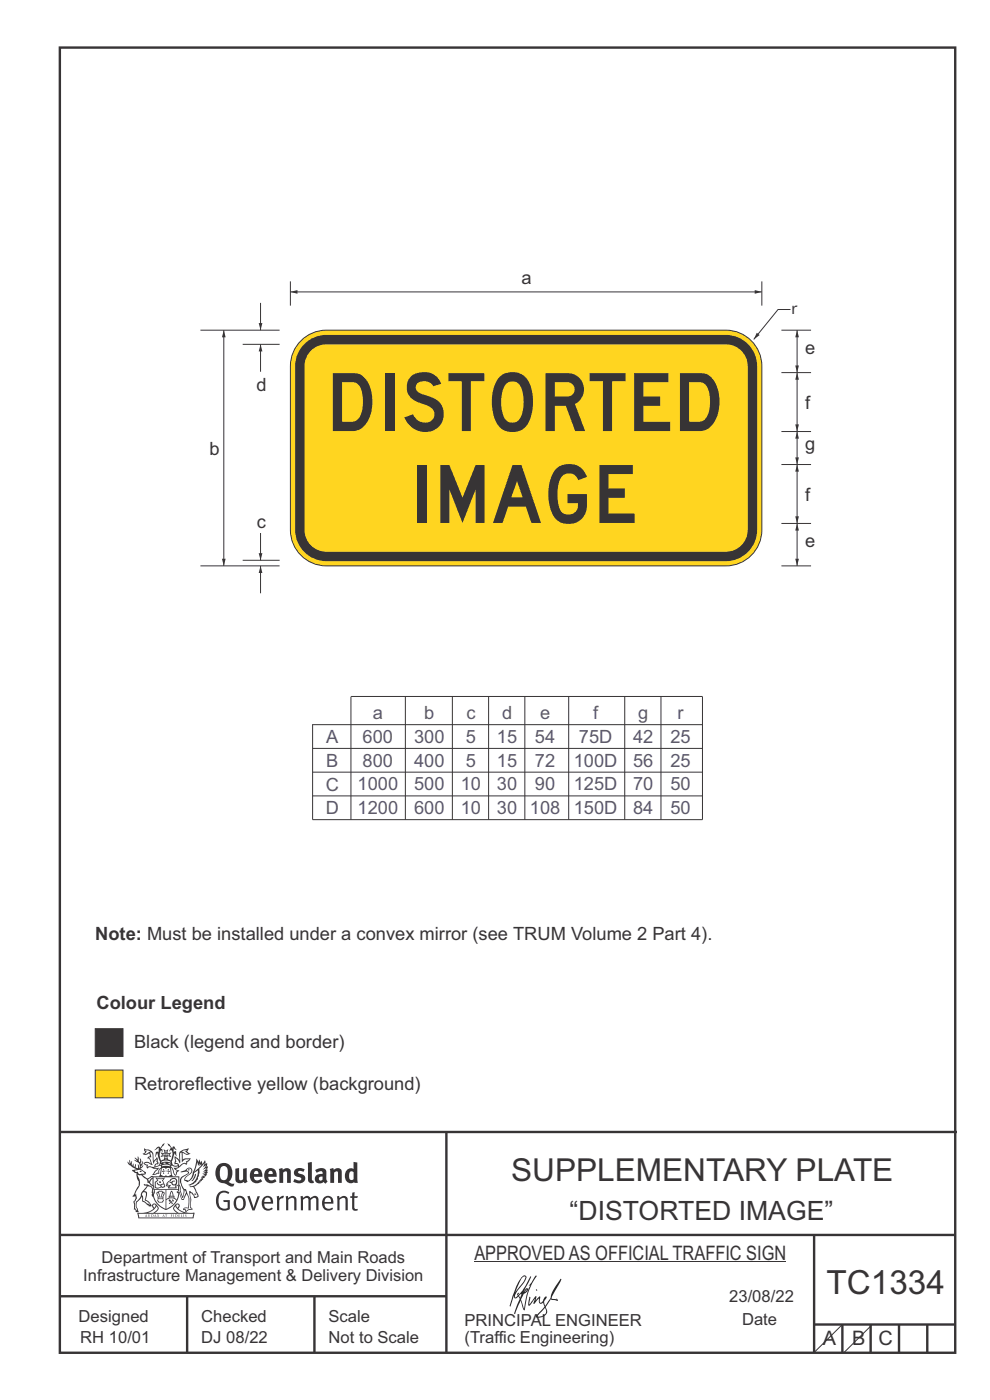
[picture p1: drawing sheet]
<svg xmlns="http://www.w3.org/2000/svg" width="210mm" height="297mm" viewBox="0 0 210 297" stroke-linecap="round" stroke-linejoin="round" font-family="sans-serif">
<g fill="none" stroke="#373435" stroke-width=".51">
<path d="M12.7 10.1h189.9v276.9h-189.9zM12.7 240.1h190.3M94.7 240.1v46.9M12.7 262h190M12.7 275h82M39.7 275v12M66.7 275v12M172.7 262v25M172.7 281h30M178.7 281v6M184.7 281v6M190.7 281v6"/>
<path d="M196.7 281v6"/>
</g>
<path d="M20.2 227h5.9v5.9h-5.9z" fill-rule="evenodd" fill="#ffd520" stroke="#373435" stroke-width=".21"/>
<path d="M20.2 218.2h5.9v5.9h-5.9z" fill-rule="evenodd" fill="#373435" stroke="#373435" stroke-width=".21"/>
<path d="M178.6 281.1l-5.9 5.8" fill="none" stroke="#373435" stroke-width=".21"/>
<g fill="#373435">
<path d="M47 247.5a2.55 2.55 0 0 0 0 2.7l.3 .1a.81 .81 0 0 0 1-.9v-.5a1.04 1.04 0 0 0-1.1-1.5zM46.3 247.2a1.82 1.82 0 0 1 2.1-.3 1.82 1.82 0 0 1 .9 1.9 2.29 2.29 0 0 1-.8 1.9l.7 .4h.5l-.2 .6a2.87 2.87 0 0 1-2-.7 2.12 2.12 0 0 1-1.7-3.1z" fill-rule="evenodd"/>
<path d="M49.9 247.9l.8-.1v2a.46 .46 0 0 0 .3 .6 .46 .46 0 0 0 .6-.3v-2.1l.7-.2v2.3l.2 .6-.5 .3-.3-.3a1.02 1.02 0 0 1-1.2 .3 1.02 1.02 0 0 1-.6-1.1z" fill-rule="evenodd"/>
<path d="M54 248.6l-.1 .5h.9a.49 .49 0 0 0-.2-.6 .49 .49 0 0 0-.6 .1zM53.4 248.2a1.34 1.34 0 0 1 1.6-.2 1.34 1.34 0 0 1 .6 1.5v.2h-1.7a.77 .77 0 0 0 .5 .7 .77 .77 0 0 0 .9-.3l.3 .5a1.59 1.59 0 0 1-2 .1 1.59 1.59 0 0 1-.5-2z" fill-rule="evenodd"/>
<path d="M57 248.6l-.1 .5h1a.49 .49 0 0 0-.2-.6 .49 .49 0 0 0-.7 .1zM56.4 248.2a1.34 1.34 0 0 1 1.6-.2 1.34 1.34 0 0 1 .7 1.5v.2h-1.8a.77 .77 0 0 0 .5 .7 .77 .77 0 0 0 .9-.3l.4 .5a1.59 1.59 0 0 1-2.1 .1 1.59 1.59 0 0 1-.5-2z" fill-rule="evenodd"/>
<path d="M59.2 248l.7-.2 .1 .4a.95 .95 0 0 1 1-.4 .95 .95 0 0 1 .7 .9v2.2h-.8v-2.2a.46 .46 0 0 0-.8 .1v2.1h-.8z" fill-rule="evenodd"/>
<path d="M62.6 248.2a1.75 1.75 0 0 1 2-.1l-.2 .5-.6-.2a.43 .43 0 0 0-.6 .3l.4 .3a1.04 1.04 0 0 1 1.2 1.1 1.04 1.04 0 0 1-1.4 .9l-1.2-.3 .3-.6 1 .3 .4-.3a.88 .88 0 0 0-1-.5l-.4-.3-.1-.3z" fill-rule="evenodd"/>
<path d="M65.3 246.7l.8-.2 .1 3.8 .3 .1 .1 .5a.88 .88 0 0 1-1-.1 .88 .88 0 0 1-.3-.9z" fill-rule="evenodd"/>
<path d="M67.8 249.7a.43 .43 0 0 0-.1 .7 .43 .43 0 0 0 .7-.1v-.7zM66.8 248.2a1.7 1.7 0 0 1 2.4 .1v1.9l.3 .4-.4 .5-.5-.4a1.03 1.03 0 0 1-1.7-.1 1.03 1.03 0 0 1 .8-1.5l.7-.1v-.4a.8 .8 0 0 0-1.2 .2z" fill-rule="evenodd"/>
<path d="M70 248l.7-.2 .1 .4a.95 .95 0 0 1 1-.4 .95 .95 0 0 1 .7 .9v2.2h-.8v-2.2a.46 .46 0 0 0-.8 .1v2.1h-.8z" fill-rule="evenodd"/>
<path d="M74.3 248.5a1.48 1.48 0 0 0 0 1.8h.5l.2-.2v-1.4l-.3-.2zM75 246.5l.8 .1 .1 4.3h-.7l-.1-.1a1.26 1.26 0 0 1-1.4 0 1.26 1.26 0 0 1-.5-1.3 1.29 1.29 0 0 1 .4-1.4 1.29 1.29 0 0 1 1.4-.1z" fill-rule="evenodd"/>
<path d="M46.4 253a1.72 1.72 0 0 1 2.3 0l-.3 .3a1.24 1.24 0 0 0-1.4-.2 1.24 1.24 0 0 0-.6 1.3 1.49 1.49 0 0 0 1.2 2l.7-.1v-1.3h-.8l-.1-.4h1.3v1.9a1.93 1.93 0 0 1-2.2 0 1.93 1.93 0 0 1-.7-2.2l.2-.8z" fill-rule="evenodd"/>
<path d="M50.4 254.2a1.65 1.65 0 0 0 .2 2.2 .99 .99 0 0 0 1-1.4 .78 .78 0 0 0-.4-.8 .78 .78 0 0 0-.8 0zM50 254a1.33 1.33 0 0 1 1.6-.1 1.33 1.33 0 0 1 .5 1.4 1.31 1.31 0 0 1-1.3 1.5 1.31 1.31 0 0 1-1.2-1.6v-.5z" fill-rule="evenodd"/>
<path d="M52.5 253.8l.4-.1 .9 2.6 .8-2.5h.5l-1.1 3h-.5z" fill-rule="evenodd"/>
<path d="M56.3 254.3l-.2 .7h1.3a.7 .7 0 0 0-.3-.8 .7 .7 0 0 0-.8 .1zM55.9 254.1a1.22 1.22 0 0 1 1.5-.2 1.22 1.22 0 0 1 .5 1.4h-1.8a.93 .93 0 0 0 .5 1.1 .93 .93 0 0 0 1.1-.2l.2 .3a1.43 1.43 0 0 1-1.8 .1 1.43 1.43 0 0 1-.6-1.7z" fill-rule="evenodd"/>
<path d="M58.7 253.8l.4-.1 .1 .5 .4-.4 .6-.1-.2 .5a.66 .66 0 0 0-.8 .7v1.9h-.4z" fill-rule="evenodd"/>
<path d="M60.6 253.8l.4-.1 .1 .5a.94 .94 0 0 1 1-.5 .94 .94 0 0 1 .8 .8v2.3h-.5l-.1-2.6a.81 .81 0 0 0-1.2 .3v2.3h-.4z" fill-rule="evenodd"/>
<path d="M63.7 253.8l.5-.1 .1 .4 .4-.3a.78 .78 0 0 1 1.1 .4 .9 .9 0 0 1 1-.5 .9 .9 0 0 1 .8 .8v2.3h-.5l-.1-2.5a.67 .67 0 0 0-1.1 .3v2.2h-.5v-2.4l-.4-.3-.7 .4v2.3h-.5z" fill-rule="evenodd"/>
<path d="M69 254.3l-.1 .7h1.3a.7 .7 0 0 0-.3-.8 .7 .7 0 0 0-.9 .1zM68.7 254.1a1.22 1.22 0 0 1 1.5-.2 1.22 1.22 0 0 1 .5 1.4h-1.8a.93 .93 0 0 0 .4 1.1 .93 .93 0 0 0 1.2-.2l.1 .3a1.44 1.44 0 0 1-1.7 .1 1.44 1.44 0 0 1-.6-1.7z" fill-rule="evenodd"/>
<path d="M71.4 253.8l.5-.1 .1 .5a.94 .94 0 0 1 1-.5 .94 .94 0 0 1 .8 .8v2.3h-.5l-.1-2.6a.81 .81 0 0 0-1.2 .3v2.3h-.4z" fill-rule="evenodd"/>
<path d="M74.7 253l.5-.1v.9h.7l-.1 .3h-.6v2.2l.1 .2 .5-.1 .1 .3a.75 .75 0 0 1-1.2-.5v-2.1h-.4v-.3h.4z" fill-rule="evenodd"/>
<path d="M30.8 244l1.1 .3-.9 .5h-.4l.6-.6zM31.8 244.5h.2a2.44 2.44 0 0 1 .4 1.9l.1 .5 .7-1-.1 .6 .3 .3a.57 .57 0 0 0-.6 .7l-1-.1-.5 .2 .2-.5-.8-.3 .7-.1 .9 .5 .1-.1-.6-1.3-.2-.2 .5-.1zM30.7 243.5l-.1 .5 .2 .3-.6 .5a1.04 1.04 0 0 0 1.4-.2l.2 .7-.3 .1-.2 .4a.94 .94 0 0 1 .8 1.1l-.2-.1a1.16 1.16 0 0 0-1.5-.1l.3 .4 .4 .1 .1 .6 .2 .1 .1-.2a.94 .94 0 0 1 1.1 .2h.8l-1.2 1.3a1.13 1.13 0 0 0 1.2-.2l.4-.1-.1-.4 .5-.8a.83 .83 0 0 0-.6 1.1l-.3-.1-.7 .4 1.1-1.4-.5 .1-.5-.1 1.3-.5-.1-.1-.9 .4v-.4l.2-.1 .3 .1 .1-.3-.2-.4v-.6l-.1-.4-.7 1v-.7a1.42 1.42 0 0 0-1.6-1.9z" fill-rule="evenodd"/>
<path d="M38.5 244.3l.5-.3 .7-.1-.6 .4 .8 .5h-.3zM38.3 244.6l.2-.1 .1 2a1.69 1.69 0 0 1 1.6-.6l-.8 .5 .1 .4a1.1 1.1 0 0 0-1.5 .6l-.1-.4-.2-.2-.5-.1 .3-.3-.3-.7a1.42 1.42 0 0 1 .8 1.1l.2-.2zM37.1 245.2l.1 1.1-.2 .3 .1 .4h.5l.1 .2a.96 .96 0 0 1-1.1-.1l-.1 .1a1.06 1.06 0 0 0 1.3 .2v.1a.72 .72 0 0 1-1 .2l.3 .4 .6 .3-.4 .1-.1 .7-.2-.3-.4-1.1-.4-.4 .4 .8a1.54 1.54 0 0 0 .7 1.2l.2-.2a.58 .58 0 0 1 .4-.8l.2-.2-.3 .1-.5-.3 .9-.5a.93 .93 0 0 1 1.2-.5v.1l.2-.1 .1-.5a.99 .99 0 0 0 .7-.8l-1.3 .1-.3 .2-.1-1.4 .9 .4 .9-.3-.4-.1-.5-.3 .4-.8-.6 .3a1.46 1.46 0 0 0-1.4 2.1v.3l-.2-.4z" fill-rule="evenodd"/>
<path d="M35.6 248l.2 .1-.1 .3 .4 .1h-.4v.5l-.1-.5-.3-.1h.3z" fill-rule="evenodd"/>
<path d="M34.6 248l.2 .1v.3h.3l-.3 .1-.1 .5v-.5h-.4l.4-.1z" fill-rule="evenodd"/>
<path d="M34.3 247.9a.57 .57 0 0 1 .9 .2 .57 .57 0 0 1 .9-.2l.2 1.4h-.2a.57 .57 0 0 1-.9 0 .69 .69 0 0 1-1.1 0zM34.2 247.1l-.3 2.2-.2 .3h3l-.2-.3-.3-2.2-.2 .1v.2l-.8-.1-.8 .1v-.2z" fill-rule="evenodd"/>
<path d="M34.2 251.5a.3 .3 0 0 0 .6 0 .3 .3 0 0 0-.6 0zM33.3 250l.3 .3-.3 .4a.79 .79 0 0 0 0 1.3l.8-.3-.1-.2a.55 .55 0 0 1-.7-.6l.1-.1 .2 .3 .3 .2 .8-.2-.4-.7 .4-.4-.7 .2zM33 249.8l1.1 .2 .9-.2-.4 .6 .4 1.2a.56 .56 0 0 1-.8 .3l-.2 .1a.73 .73 0 0 1-.9 .1 .73 .73 0 0 1-.3-1v-.4l.6-.4z" fill-rule="evenodd"/>
<path d="M35.6 250.9l.7-.4a.58 .58 0 0 1 1-.2 .58 .58 0 0 1-.4 1l-.3-.3a.43 .43 0 0 1 .6-.4v-.1a.57 .57 0 0 0-.8 .2h-.2l-.3 .1 .4 .2a.55 .55 0 0 0 .9 .4v.5h-1.3l.3-.4-.1-.2-.6 .2 .2-.3-.2-.1zM35.4 250.9l-.1 .2a.39 .39 0 0 0 .2 .6l.3-.1-.2 .5h1.9l-.1-.8a.86 .86 0 0 0-.1-1.3 .86 .86 0 0 0-1.3 .4z" fill-rule="evenodd"/>
<path d="M36 253.9h.8v.2h-.8zM36.4 252.8l.2 .9h-.4zM36.4 252.6l-.3 .5-.1 .6h-.2v.4l-.7 .4 .2 .1a1.48 1.48 0 0 1 2.1 .1l.2-.1-.6-.5v-.4h-.2l-.1-.6z" fill-rule="evenodd"/>
<path d="M35.8 254.5h.4l.1 .4 .3-.3-.2-.1a.38 .38 0 0 1 .5 .5l-.2-.2-.3 .2 .3 .2-.3 .3-.1-.4-.4 .3-.1-.1 .4-.3-.1-.2-.2 .1z" fill-rule="evenodd"/>
<path d="M34.5 253.1h.2v.2l-.2 .6h-.2zM33.6 254.3h.9v.2a.55 .55 0 0 1-.8 .4v-.1l-.2-.1zM33.4 253.1h.2l.2 .8h-.2zM33.6 254.1l.8-.1 .1 .2h-.8zM33.8 252.8h.5l-.2 1.1h-.1zM33.3 252.9l-.1 .3 .3 1.1a.48 .48 0 0 0-.1 .5 .48 .48 0 0 0 .5 .3h.5a.49 .49 0 0 0 .2-.8l.3-1.1-.1-.3a1.42 1.42 0 0 0-1.5 0z" fill-rule="evenodd"/>
<path d="M33.7 250.6h.4l.1 .3h-.3z" fill-rule="evenodd"/>
<path d="M41.3 249.1l.3-.1-.2 .8-.6 .8h-.2l.5-.7z" fill-rule="evenodd"/>
<path d="M39.7 248.1l.3-.2 .5 .2a.88 .88 0 0 1-.6 1.1 1.22 1.22 0 0 0-.8 1.3l.5 .2a.72 .72 0 0 0 .9-.4l.5-.8 .2-.7 .8-.5v.2a2.85 2.85 0 0 1-2 2.8l.1 .2a2.13 2.13 0 0 0 1.9-1.5v-.3a2.01 2.01 0 0 0 .3-1.7l1.1-1.3-.4 1 .7-.5-.7 .9 .8-.3-.8 .8 .7-.2-.9 .6 .8-.1-.8 .4h.7l-.8 .3 .3 .2h-.4l.2 .3h-.4l.2 .3h-.4l.1 .2h-.1a2.16 2.16 0 0 1-2 1.1l.1 .1h.4a.76 .76 0 0 1 .7 .8l.5 1.2-.6 .1a1.45 1.45 0 0 0-1.1-1.2l.2 1.7-.1 1.9 .4 .2a1.07 1.07 0 0 0-1.2 .4v-.2l-.5-.2a.87 .87 0 0 1 1.1-.1v-.8a4.4 4.4 0 0 0-.6-3l-.1-.3h-.2a2.16 2.16 0 0 1-.7-2.2l.3-.4 1.2-.7a.55 .55 0 0 0-.4-.8zM37.8 251.5a.76 .76 0 0 1 .3 1l.6 1.6 .4-1.6 .2 .1a.61 .61 0 0 1-.1 .9l-.3 .8-.2 .1-.7-1.6-.3 .1a1.18 1.18 0 0 0 .1-1.4zM41.8 246.5l.2 .8 .3-.5v.6l.4-.5a1.9 1.9 0 0 1-1.2 1.4l-.3 .3zM38.2 248.6l1.4-.1 .2 .1v.4l-.5 .2a1.26 1.26 0 0 0-.9 1.9l.2 .7a1.84 1.84 0 0 1 .1 2l-.4-1.3a.96 .96 0 0 0-.4-1.2l-.4 .2a.78 .78 0 0 1 0 1.3l.1 .3h.4l.4 1.1a.38 .38 0 0 0 .2 .3 .38 .38 0 0 0 .4 0l.6-1.2a2.94 2.94 0 0 1 .4 2.5l-.1 .4h-.8l-.3 .3v.2h.4l.1 .4 .2 .1a1.02 1.02 0 0 1 1.3-.5v-.4l-.3-.1 .1-1.8-.3-1.3h.1a1.14 1.14 0 0 1 .8 1 .63 .63 0 0 0 .8-.2 .63 .63 0 0 0-.2-.9l-.6-1.3 .9-.5 .2-.4h.3l-.1-.2 .4-.1-.1-.2h.3l-.1-.3 .5-.1-.2-.2 .6-.4v-.2h-.2l.4-.5h-.3l.3-.5-.4 .1 .4-.5v-.3l-.3 .1 .2-.6-.1-.2-.4 .3v-.9l-.6 .9-.2-.8-.2 .5-.3-.7-.1 .6-.5-.8-.1 1.4-.6 1.8a1.81 1.81 0 0 1-1 1.5l-.6-.2a1.75 1.75 0 0 1 1.1-1.3 .75 .75 0 0 0 .1-1.2 .75 .75 0 0 0-1.2 .4z" fill-rule="evenodd"/>
<path d="M41.2 253.2h.3l.2 .2-.4 .1z" fill-rule="evenodd"/>
<path d="M29.4 257.5h11.6l-.1 .8h-11.4zM31.3 257.3l.5-.2a2.48 2.48 0 0 0 1.4-1.2l.3 .5-.5 .6-.5 .3zM32.5 255.6l.3-.1 .2 .1-.3 .6zM37.2 255.9a2.65 2.65 0 0 0 1.8 1.4h-1.1l-.5-.3-.5-.6zM37.4 255.6l.2-.1 .3 .1-.3 .6zM29.2 257.3l.1 1.2h11.8l.2-1.1-.2-.2a4.1 4.1 0 0 1-3.3-.8l.3-.4-.1-.6a1.06 1.06 0 0 0-1.3 1l.2 .4 .6 .5h-4.7l.3-.2a.84 .84 0 0 0 .6-.7 .84 .84 0 0 0-.5-.8l-.3-.2h-.5l-.1 .6 .3 .4a4.2 4.2 0 0 1-3.4 .9z" fill-rule="evenodd"/>
<path d="M31 257.8l.1 .2h-.2zM31 257.6l-.3 .5 .4-.1 .2 .1z" fill-rule="evenodd"/>
<path d="M31.3 257.6h.3v.5a.25 .25 0 0 0 .2-.2 .25 .25 0 0 0-.1-.3l.1 .1a.29 .29 0 0 1 0 .4 .29 .29 0 0 1-.4 0 .29 .29 0 0 1 0-.4z" fill-rule="evenodd"/>
<path d="M32.2 257.7a.22 .22 0 0 1 .3 .2 .22 .22 0 0 1-.3 .2zM32 257.6l.1 .5a.33 .33 0 0 0 .4 0 .33 .33 0 0 0 0-.5 .33 .33 0 0 0-.5 0z" fill-rule="evenodd"/>
<path d="M32.9 257.8l.1 .2h-.2zM32.9 257.6l-.2 .5 .3-.1 .2 .1z" fill-rule="evenodd"/>
<path d="M33.3 257.6h.2l.1 .2 .2-.2-.2 .3 .2 .2-.3-.2-.1 .2h-.1l.2-.2z" fill-rule="evenodd"/>
<path d="M34.7 257.8l.1 .2h-.2zM34.7 257.6l-.3 .5 .4-.1 .2 .1z" fill-rule="evenodd"/>
<path d="M35 257.6h.5l-.2 .1v.4h-.2l.1-.4z" fill-rule="evenodd"/>
<path d="M36.2 257.6h.3l-.1 .1v.1h.1l-.1 .1v.2h-.2z" fill-rule="evenodd"/>
<path d="M36.7 257.6h.2v.5h-.2z" fill-rule="evenodd"/>
<path d="M37.3 257.7a.22 .22 0 0 1 .3 .2 .22 .22 0 0 1-.3 .2zM37.1 257.6v.5a.33 .33 0 0 0 .5 0 .33 .33 0 0 0 0-.5 .33 .33 0 0 0-.5 0z" fill-rule="evenodd"/>
<path d="M37.8 257.6h.4l-.2 .1v.1h.1l-.1 .1v.2h.2h-.4z" fill-rule="evenodd"/>
<path d="M38.4 257.6h.2l-.1 .4 .2 .1h-.3z" fill-rule="evenodd"/>
<path d="M38.9 257.6h.2v.5h-.2z" fill-rule="evenodd"/>
<path d="M39.3 257.7l.2-.1-.1 .1 .2 .3-.2 .1h-.1v-.1h.2z" fill-rule="evenodd"/>
<path d="M34.2 246.5a1.51 1.51 0 0 1 2 .2 2.67 2.67 0 0 0-2.1 0zM35.7 246.7l.4 .1 .1 .3-.4-.2zM34.6 246.7l.5-.1 .1 .3h-.4zM34 246.9l.3 .2h-.3zM34.9 246l.3-.2 .3 .2zM34.9 244.7h.2v.4h-.2zM35 244.2l.2 .1 .2-.1-.1 .3h-.2zM35.1 245.4h.2l.1 .3-.2-.1-.2 .1zM35.3 244.7h.2v.4h-.2zM34.4 244.7l.3 .1 .1 .3-.4 .1 .2-.2zM35.7 244.8l.3-.1-.2 .3 .2 .2-.4-.1zM32.7 244l1-.5-.1 1-.2-.2-.3 .1-.3 1.1 .5-.9 .3 .8a1.84 1.84 0 0 1 .2 1.8l.4 .1a2.48 2.48 0 0 1 2.2 0l.2-.2-.2-.7 .7-1.8 .4 .7-.2-1.1h-.2l-.2 .2v-.9l.6 .5-.6-.8-.3 .1-.1 .4-.5-.9-.5-.3 .2 .5 .6 .5-.5 .8 .4-.4a2.06 2.06 0 0 1 0 2.3l-.5-.2-.2-.6 .1-.1 .8 .2-.4-.5 .4-.5-.7 .2-.2-.2 .2-.7-.5 .3-.5-.3 .2 .7-.2 .2-.7-.2 .4 .5-.4 .5 .8-.2 .1 .1-.2 .6-.5 .2a2.02 2.02 0 0 1 0-2.2l.3 .5-.1-.7-.3-.1 .8-1.2-.4 .3-.5 .8-.2-.3a.8 .8 0 0 0-.8 .5z" fill-rule="evenodd"/>
<path d="M29.2 249.1l.3 .2a.61 .61 0 0 1 .8 .4l.3 .2a.8 .8 0 0 1 .6 1l.4 .1 .5 .5a1 1 0 0 1 .5 1.1l-.1 .6v-.4h-.1a.96 .96 0 0 0-.8-1.3l-.2-.2h-.7l-.1-.2-.1 .1 .1 .3h.6l-1.2 1.4-.2 .9-.4 .6a1.33 1.33 0 0 0-.5 1.9l.2 .5a1.26 1.26 0 0 1-.5-1.5l-.1-.3a1.56 1.56 0 0 0 .4-1.8l-.3 .3 .2-.6a3.2 3.2 0 0 0 .7-2.9zM30.4 252.9l.4 .1a2.06 2.06 0 0 1-.1 1.6l.7 .5 .4 .4-.6-.1-.8-.6-.1-.9a.51 .51 0 0 1 .1-1zM28.6 248.4a1.52 1.52 0 0 1 2.1 .5l-1.1 .2-.2-.1-.1-.5-.5 .1zM27.5 246v.9l-.3-.4h-.1a3.1 3.1 0 0 0 1.9 1.6l-1 .1 .5 .6 .5 .1 .1 1.1a1.84 1.84 0 0 1-.3 2.5l-.4 .9-.3 .4 .2 .1 .4-.2 .1 .5-.2 .5-.3 .2 .1 1.7 .2-.1 .3 .6h.1h.4l-.1-.5a1.3 1.3 0 0 1-.1-1.7l.9-1 .1 1 .6 .3 .5 .5 .1-.1 .2 .3h.5a1.85 1.85 0 0 0-1.2-1.4l.1-.3a1.39 1.39 0 0 0 0-1.4l-.5-.1 .5-.6a.66 .66 0 0 1 .9-.4 .66 .66 0 0 1 .3 1l-.1 .4 .2-.1v.1l-.1 .3 .2 .5 .1-.2a2.24 2.24 0 0 0 .1-2.2 .73 .73 0 0 1-.7-.7 .73 .73 0 0 1 .6-.8v-.2a.94 .94 0 0 0-.9 .9 .48 .48 0 0 1-.1-.6 .48 .48 0 0 1 .5-.3l.5-.2a.51 .51 0 0 0-.8 .2l-.5 .2-1-.8 .6-.1 .2-.4-1.2-.7 .5-.5v-.3l-.5 .4 .1-.2a.69 .69 0 0 0 .2-1.1v.5l-.2 .2v-1l-.3-.2 .1 .5-.1 .2-.4-1.2v.7l-.6-.4 .5 .7-.6-.2 .3 .2a1 1 0 0 1 .7 1.5l-.2-.8v.8l-.5-.2v-.7l-.2 .6-.2-.1-.1-.5-.2 .4-.2-.3 .1-.7-.2 .5z" fill-rule="evenodd"/>
<path d="M29.6 248.5l.2-.2 .3 .3z" fill-rule="evenodd"/>
<path d="M32.4 249.6h5.6v2l-.2-.1v-1.7h-5.2v2.5h5.2v-.8l.1 .2-.1 1.1v-.4h-2.5v4.1a4.1 4.1 0 0 0 2.6-3.6l.1-.1a4 4 0 0 1-2.8 3.9 4.2 4.2 0 0 1-2.8-4.7l.1 1.2 .1-.1a3.8 3.8 0 0 0 2.5 3.4v-4.1h-2.5l-.2-.8z" fill-rule="evenodd"/>
<circle cx="40" cy="248.1" r=".17"/>
</g>
<path d="M100.6 267.7h66.2M184.9 281.1l-5.8 5.8" fill="none" stroke="#373435" stroke-width=".21"/>
<g fill="#252726">
<path d="M111.6 273.7l.2-.2-.5 .7zM110.4 274.5l.3 .1-.3 .7-.3-.4zM110.9 270.9l.5-.1a9.3 9.3 0 0 1-2 3.2l-.1 .2 1-2.5zM110.6 271a14.7 14.7 0 0 0-2.2 4.9l-.3 1.2 .1 .1 .8-2.4a.42 .42 0 0 0 .2 .7 .42 .42 0 0 0 .6-.3l.2-.2 .2 .6-1.1 3.1h.2l1.1-2.8 .6 1.9 .2 .2 .2-.5a13.5 13.5 0 0 1 2-6.2l.5-.5-.2-.2-1.6 2.1 .4-.1a14.9 14.9 0 0 0-1.3 5.1l-.4-1.2a1.39 1.39 0 0 1 .2-1.8l.1-.2a.92 .92 0 0 0 .8-1.2 .75 .75 0 0 0-.7 .7l-.2 .2 1.6-3.4h-.1l-.4 .7a10.5 10.5 0 0 1-2.2 3.2l.2-.4a.32 .32 0 0 0-.4 .2 .32 .32 0 0 0 .1 .4l-.5 .4a3.2 3.2 0 0 1 1.1-2.3l.5-.6a2.49 2.49 0 0 0 .7-1.6l-.3-.2z" fill-rule="evenodd"/>
<path d="M115.6 277.5a1.15 1.15 0 0 1 .1 1.3 1.15 1.15 0 0 1-1.2 .5h-.5zM112.3 275.1l-.3 1.7 .3 .2 1.2-1.5-.3 1.1 1.1-1.2a.94 .94 0 0 0 .4 1.2l.5-.3 .3 .9-1.2 1.3a.98 .98 0 0 0-.5 1 1.9 1.9 0 0 0 2.3-1.3l-.1-.3a1.02 1.02 0 0 1 .3-1.4l.5-.9 1.5 .3-.2-.5v.3l-1.1-.2v-.2l2-3.6 .1-.3-.1-.1-1.8 2.7a6.6 6.6 0 0 1-1.5 3l-.2-.2a1.01 1.01 0 0 1 .4-1.4l.1-.2-.3-.2-.3 .5-.2 .5-.5 .4-.2-.4 .1-.9-.2-.1-.8 .9 .2-.9h-.1l-1.4 1.7 .2-1.4v-.1z" fill-rule="evenodd"/>
<path d="M113.7 273.5l.3 .3h-.3z" fill-rule="evenodd"/>
</g>
<g fill="none" stroke="#373435" stroke-width=".21">
<path d="M66.3 153.7h82.7M66.3 158.8h82.7M74.4 147.8v26.1M74.5 147.8h74.5M86 147.8v26.1M96 147.8v26.1M103.6 147.8v26.1M111.3 147.8v26.1M120.6 147.8v26.1M132.5 147.8v26.1M140.2 147.8v26.1M149 147.8v26.1h-82.7v-20.3"/>
<path d="M66.3 163.8h82.7M66.3 168.8h82.7"/>
</g>
<path d="M64.2 71.9a7.6 7.6 0 0 1 5-1.9h84.8a7.6 7.6 0 0 1 7.6 7.7v34.7a7.6 7.6 0 0 1-7.6 7.6h-84.8a7.6 7.6 0 0 1-7.6-7.6v-34.7a7.6 7.6 0 0 1 2.6-5.8z" fill-rule="evenodd" fill="#ffd520" stroke="#373435" stroke-width=".21"/>
<path d="M64.2 73.3a6.6 6.6 0 0 1 5-2.3h84.8a6.6 6.6 0 0 1 6.6 6.7v34.7a6.6 6.6 0 0 1-6.6 6.6h-84.8a6.6 6.6 0 0 1-6.6-6.6v-34.7a6.6 6.6 0 0 1 1.6-4.4z" fill-rule="evenodd" fill="#373435"/>
<path d="M65.7 74.7a4.6 4.6 0 0 1 3.5-1.7h84.8a4.6 4.6 0 0 1 4.6 4.7v34.7a4.6 4.6 0 0 1-4.6 4.6h-84.8a4.6 4.6 0 0 1-4.6-4.6v-34.7a4.6 4.6 0 0 1 1.1-3z" fill-rule="evenodd" fill="#ffd520"/>
<path d="M165.8 111h6.2M169.1 111v9M165.8 120h6.2" fill="none" stroke="#373435" stroke-width=".21"/>
<g fill="#373435">
<path d="M169.1 111l.4 1.6h-.8z"/>
<path d="M168.7 118.5h.8l-.4 1.5z"/>
</g>
<path d="M169.1 98.5v12.5" fill="none" stroke="#373435" stroke-width=".21"/>
<g fill="#373435">
<path d="M169.1 98.5l.4 1.6h-.8z"/>
<path d="M168.7 109.5h.8l-.4 1.5z"/>
</g>
<path d="M161.6 59.7v5.1M61.6 61.9h100" fill="none" stroke="#373435" stroke-width=".21"/>
<g fill="#373435">
<path d="M61.6 61.9l1.5-.4v.8z"/>
<path d="M160.1 61.5l1.5 .4-1.5 .4z"/>
</g>
<path d="M167.7 65.7h-2.7l-5.1 6.3" fill="none" stroke="#373435" stroke-width=".21"/>
<path d="M160.5 70.6l.6 .5-1.2 .9z" fill="#373435"/>
<path d="M165.8 98.5h6.2M169.1 91.5v7" fill="none" stroke="#373435" stroke-width=".21"/>
<g fill="#373435">
<path d="M169.1 91.5l.4 1.6h-.8z"/>
<path d="M168.7 97h.8l-.4 1.5z"/>
</g>
<path d="M169.1 79v12.5M165.8 91.5h6.2" fill="none" stroke="#373435" stroke-width=".21"/>
<g fill="#373435">
<path d="M169.1 79l.4 1.6h-.8z"/>
<path d="M168.7 90h.8l-.4 1.5z"/>
</g>
<path d="M165.8 70h6.2M169.1 70v9" fill="none" stroke="#373435" stroke-width=".21"/>
<g fill="#373435">
<path d="M169.1 70l.4 1.6h-.8z"/>
<path d="M168.7 77.5h.8l-.4 1.5z"/>
</g>
<path d="M61.6 59.7v5.1M165.8 79h6.2M55.3 120v5.9" fill="none" stroke="#373435" stroke-width=".21"/>
<path d="M55.3 120l.4 1.6h-.8z" fill="#373435"/>
<path d="M42.5 70h16.8M51.5 73h7.8M55.3 73v5.9M51.5 118.9h7.8M42.5 120h16.8" fill="none" stroke="#373435" stroke-width=".21"/>
<path d="M55.3 73l.4 1.6h-.8z" fill="#373435"/>
<path d="M55.3 64.3v5.7" fill="none" stroke="#373435" stroke-width=".21"/>
<path d="M54.9 68.5h.8l-.4 1.5z" fill="#373435"/>
<path d="M55.3 113.1v5.8" fill="none" stroke="#373435" stroke-width=".21"/>
<path d="M54.9 117.4h.8l-.4 1.5z" fill="#373435"/>
<path d="M47.5 70v50" fill="none" stroke="#373435" stroke-width=".21"/>
<g fill="#373435">
<path d="M47.5 70l.4 1.6h-.8z"/>
<path d="M47.1 118.5h.8l-.4 1.5z"/>
</g>
<g font-size="17.1" fill="#373435">
<text x="69.1" y="91.4">DISTORTED</text>
<text x="87.2" y="110.9">IMAGE</text>
</g>
<text font-size="7.1" fill="#373435" x="175.3" y="274.5">TC1334</text>
<text font-size="6.7" fill="#373435" x="108.4" y="250.5">SUPPLEMENTARY PLATE</text>
<text font-size="5.6" fill="#373435" x="120.8" y="258.8">“DISTORTED IMAGE”</text>
<g font-size="4.2" fill="#373435">
<text x="100.6" y="267.2">APPROVED AS OFFICIAL TRAFFIC SIGN</text>
<text x="174.5" y="285.4">A</text>
<text x="180.7" y="285.4">B</text>
<text x="186.4" y="285.4">C</text>
</g>
<g font-size="3.9" fill="#373435">
<text x="110.6" y="60.2">a</text>
<text x="167.8" y="66.5">r</text>
<text x="170.8" y="75.1">e</text>
<text x="54.4" y="83">d</text>
<text x="170.8" y="86.8">f</text>
<text x="170.8" y="95.5">g</text>
<text x="44.4" y="96.5">b</text>
<text x="170.8" y="106.3">f</text>
<text x="54.5" y="112.1">c</text>
<text x="170.8" y="116.1">e</text>
<text x="20.2" y="199.4">Note: Must be installed under a convex mirror (see TRUM Volume 2 Part 4).</text>
<text x="20.5" y="214.1">Colour Legend</text>
<text x="28.5" y="222.4">Black (legend and border)</text>
<text x="28.4" y="231.2">Retroreflective yellow (background)</text>
</g>
<g font-size="3.9" fill="#585570">
<text x="79.1" y="152.6">a</text>
<text x="90" y="152.6">b</text>
<text x="98.9" y="152.6">c</text>
<text x="106.5" y="152.6">d</text>
<text x="114.6" y="152.6">e</text>
<text x="125.8" y="152.6">f</text>
<text x="135.4" y="152.6">g</text>
<text x="143.7" y="152.6">r</text>
<text x="69.2" y="157.7">A</text>
<text x="76.9" y="157.6">600</text>
<text x="87.8" y="157.6">300</text>
<text x="98.8" y="157.6">5</text>
<text x="105.4" y="157.6">15</text>
<text x="113.5" y="157.6">54</text>
<text x="122.8" y="157.6">75D</text>
<text x="134.3" y="157.6">42</text>
<text x="142.2" y="157.6">25</text>
<text x="69.1" y="167.7">C</text>
<text x="69.2" y="162.7">B</text>
<text x="75.8" y="167.7">1000</text>
<text x="76.9" y="162.6">800</text>
<text x="87.8" y="162.6">400</text>
<text x="87.8" y="167.7">500</text>
<text x="97.7" y="167.7">10</text>
<text x="98.8" y="162.6">5</text>
<text x="105.4" y="162.6">15</text>
<text x="105.4" y="167.7">30</text>
<text x="113.5" y="162.6">72</text>
<text x="113.5" y="167.7">90</text>
<text x="121.7" y="162.6">100D</text>
<text x="121.7" y="167.7">125D</text>
<text x="134.3" y="162.6">56</text>
<text x="134.3" y="167.7">70</text>
<text x="142.2" y="162.6">25</text>
<text x="142.2" y="167.7">50</text>
<text x="69.1" y="172.8">D</text>
<text x="75.8" y="172.7">1200</text>
<text x="87.8" y="172.7">600</text>
<text x="97.7" y="172.7">10</text>
<text x="105.4" y="172.7">30</text>
<text x="112.4" y="172.7">108</text>
<text x="121.7" y="172.7">150D</text>
<text x="134.3" y="172.7">84</text>
<text x="142.2" y="172.7">50</text>
</g>
<g font-size="3.5" fill="#373435">
<text x="21.6" y="267.9">Department of Transport and Main Roads</text>
<text x="17.7" y="271.8">Infrastructure Management &amp; Delivery Division</text>
<text x="16.7" y="280.4">Designed</text>
<text x="42.7" y="280.4">Checked</text>
<text x="69.7" y="280.4">Scale</text>
<text x="98.5" y="281.3">PRINCIPAL ENGINEER</text>
<text x="154.7" y="276.2">23/08/22</text>
<text x="157.4" y="281.2">Date</text>
<text x="17" y="284.8">RH 10/01</text>
<text x="42.7" y="284.8">DJ 08/22</text>
<text x="69.7" y="285">Not to Scale</text>
<text x="98.5" y="284.8">(Traffic Engineering)</text>
</g>
</svg>
